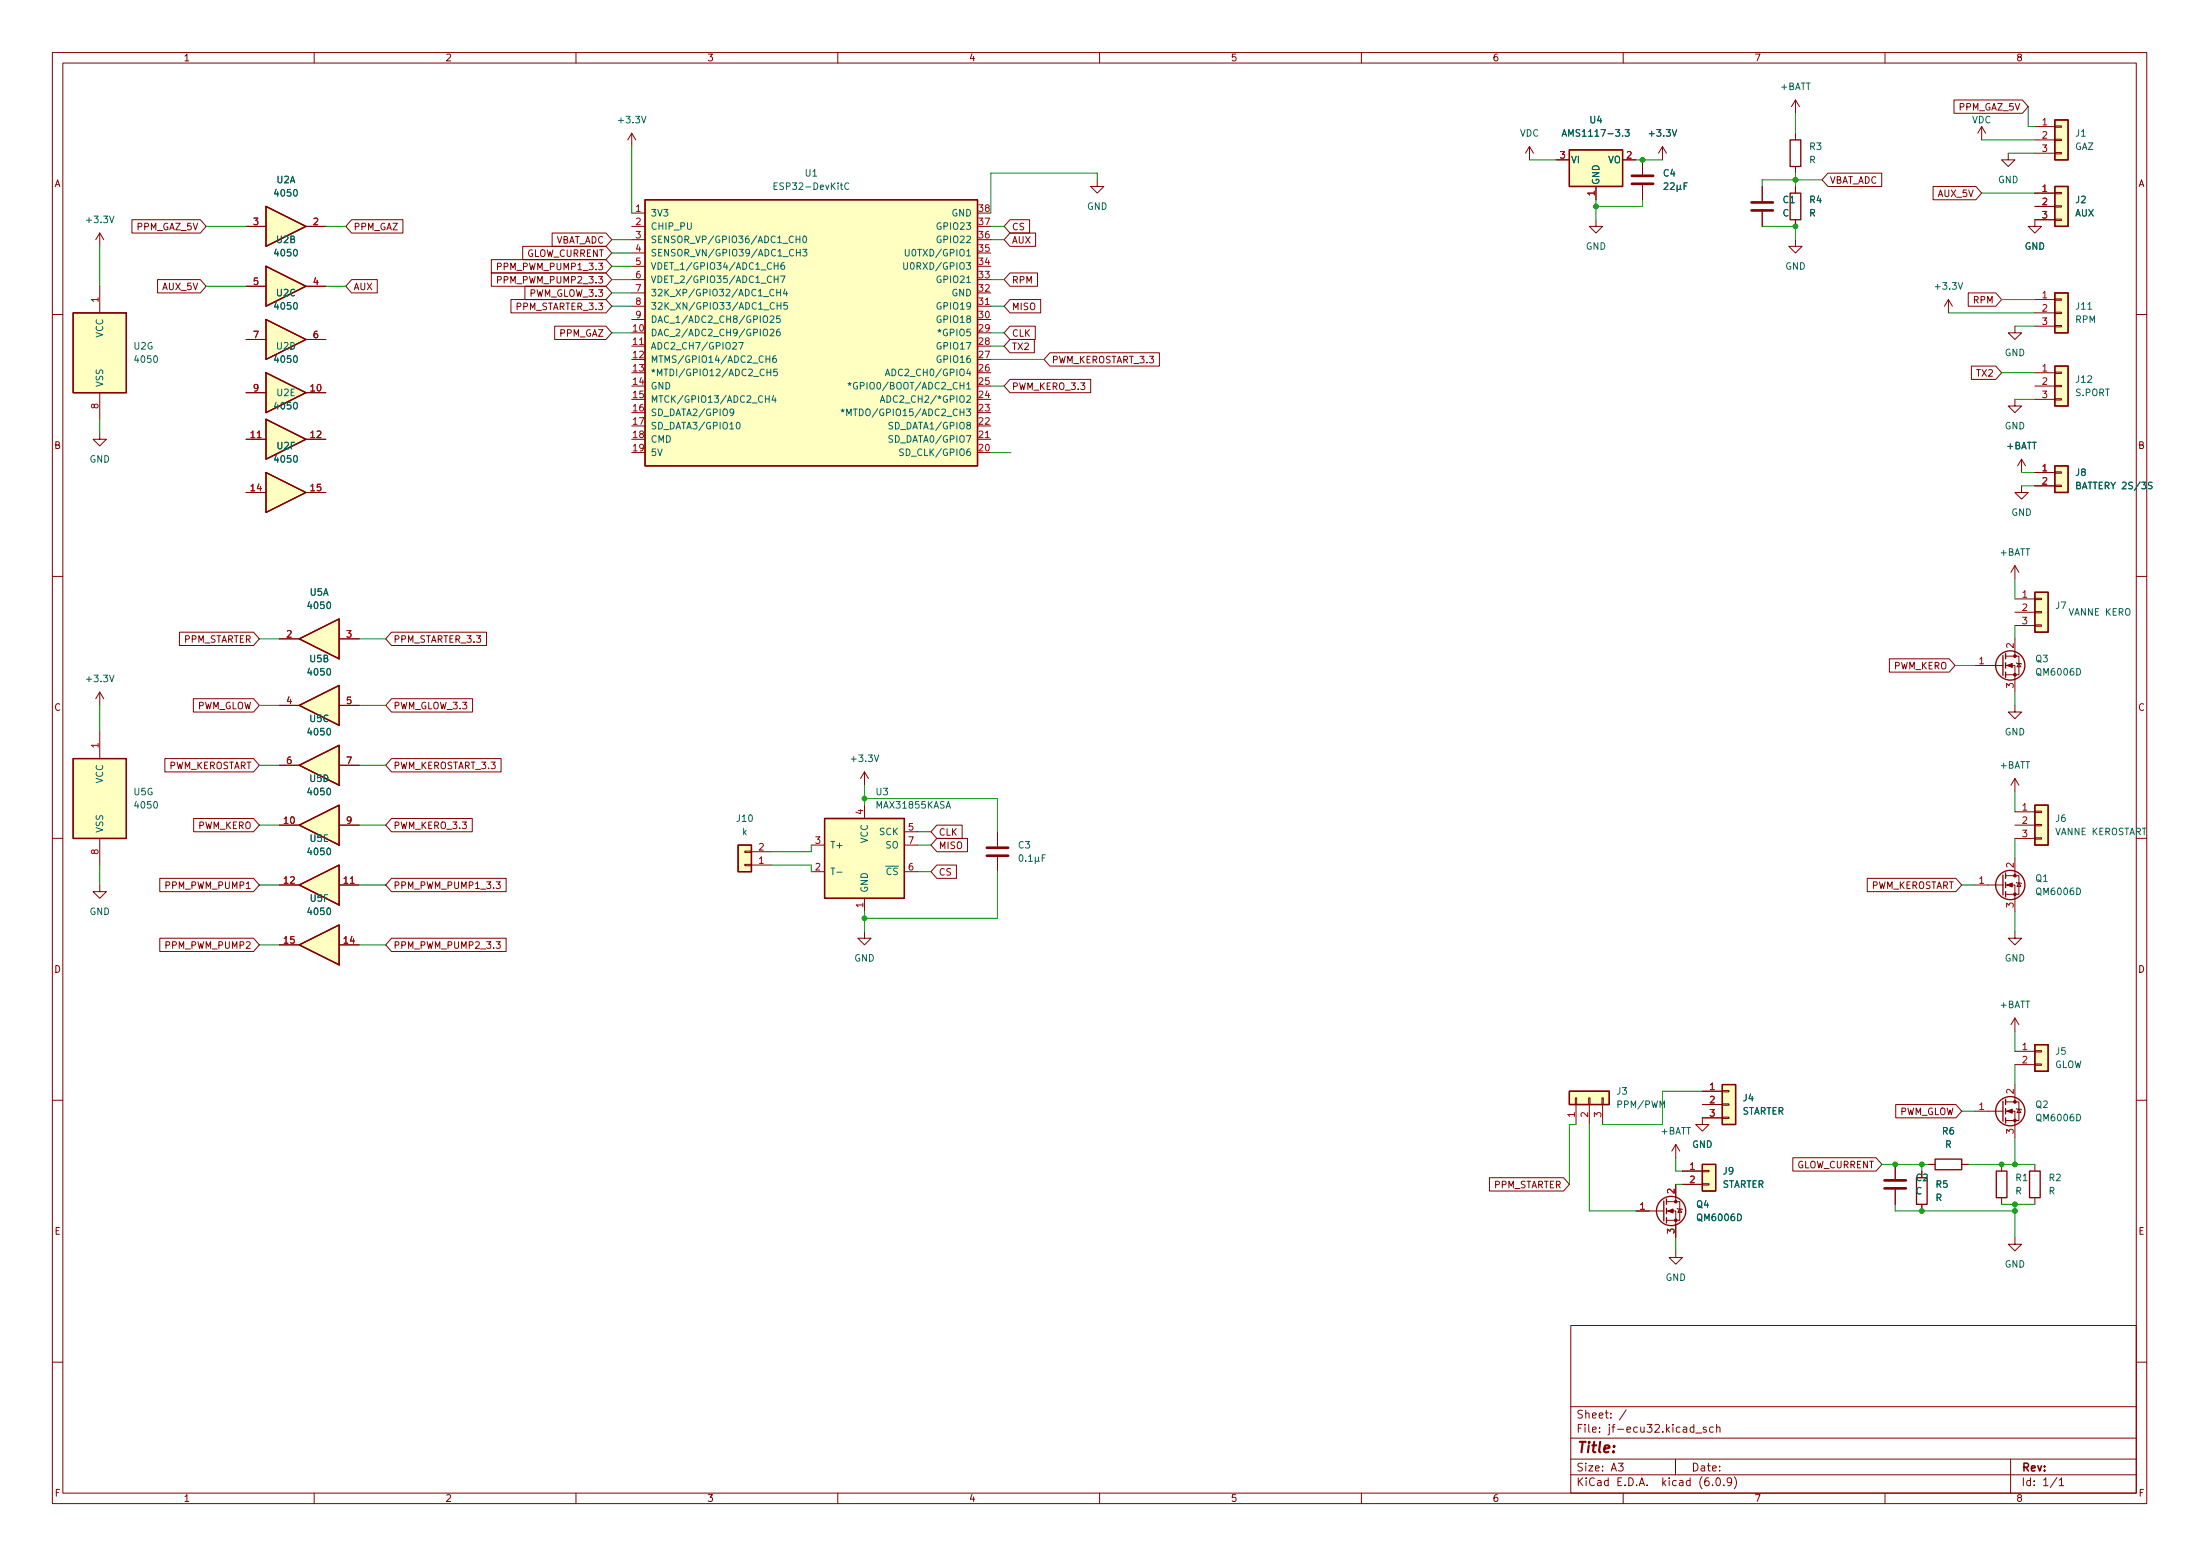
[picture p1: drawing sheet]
<svg xmlns="http://www.w3.org/2000/svg" width="420mm" height="297mm" viewBox="0 0 420 297" stroke-linecap="round" stroke-linejoin="round" font-family="sans-serif">
<g fill="none" stroke="#840000" stroke-width=".19">
<path d="M10 10h400v277h-400zM12 12h396v273h-396zM60 10v2M110 10v2M160 10v2M210 10v2M260 10v2M310 10v2M342.9 19.1l-.8 1.3M342.9 19.1v2.5M342.9 19.1l.8 1.3M360 10v2"/>
<path d="M373.2 19.1h13l1.1 1.3-1.1 1.2h-13zM120.6 25.4l-.7 1.3M120.6 25.4v2.6M120.6 25.4l.8 1.3M209.5 34.3v1.3h1.3l-1.3 1.3-1.2-1.3h1.2M292.1 28l-.8 1.2M292.1 28v2.5M292.1 28l.8 1.2M297.2 30.5h2.5M304.8 35.6v2.5M309.9 30.5h2.5M313.7 30.5v2.8"/>
<path d="M313.7 35.3v2.8M317.5 28l-.8 1.2M317.5 28v2.5M317.5 28l.8 1.2M336.5 35.6v2.8M342.9 25.4v1.3M342.9 31.8v1.3M342.9 35.6v1.3M349.1 33.1h10.3v2.5h-10.3l-1.1-1.3zM369.2 35.6h8.1l1.2 1.3-1.2 1.2h-8.1zM378.5 24.2l-.8 1.2M378.5 24.2v2.5"/>
<path d="M378.5 24.2l.7 1.2M383.5 29.2v1.3h1.3l-1.3 1.3-1.2-1.3h1.2M388.6 24.2h3.8M388.6 26.7h3.8M388.6 29.2h3.8M388.6 36.9h3.8M388.6 39.4h3.8M392.4 29.1h1.3v.3h-1.3zM392.4 26.6h1.3v.2h-1.3zM392.4 24h1.3v.3h-1.3zM392.4 39.3h1.3v.2h-1.3zM392.4 36.7h1.3v.3h-1.3z"/>
<path d="M19 44.5l-.7 1.3M19 44.5v2.5M19 54.6v5.1M19 44.5l.8 1.3M25.2 41.9h13.1l1.1 1.3-1.1 1.3h-13.1zM30.1 53.4h8.2l1.1 1.2-1.1 1.3h-8.2zM47 43.2h3.8M47 54.6h3.8M58.4 43.2h3.8M58.4 54.6h3.8M67.2 41.9h9.7v2.6h-9.7l-1.2-1.3zM67.2 53.4h4.9v2.5h-4.9l-1.2-1.3z"/>
<path d="M93.8 49.6h21.9l1.1 1.2-1.1 1.3h-21.9zM93.8 52.1h21.9l1.1 1.3-1.1 1.2h-21.9zM95 50.9l.6-.1 .1-.1v-.3l-.7-.2v1.3M95 53.4h.6l.1-.2v-.3l-.7-.1v1.2M97.6 57.2h18.1l1.1 1.3-1.1 1.2h-18.1zM99.8 47h15.9l1.1 1.3-1.1 1.3h-15.9zM100.2 54.6h15.5l1.1 1.3-1.1 1.3h-15.5zM105.4 44.5h10.3l1.1 1.3-1.1 1.2h-10.3zM120.6 40.7h2.6M120.6 43.2h2.6M120.6 45.8h2.6M120.6 58.5h2.6"/>
<path d="M120.6 48.3h2.6M120.6 50.8h2.6M120.6 53.4h2.6M120.6 55.9h2.6M186.7 58.5h2.5M192.9 57.2h5.8v2.5h-5.8l-1.1-1.2zM192.9 41.9h3.7v2.6h-3.7l-1.1-1.3zM192.9 44.5h4.9v2.5h-4.9l-1.1-1.2zM192.9 52.1h5.2v2.5h-5.2l-1.1-1.2zM304.8 41.9v1.3h1.3l-1.3 1.3-1.3-1.3h1.3M336.5 40.4v2.8M342.9 45.8v1.2h1.3l-1.3 1.3-1.3-1.3h1.3"/>
<path d="M342.9 41.9v1.3M372.1 57.2l-.8 1.3M372.1 57.2v2.5M372.1 57.2l.8 1.3M375.9 55.9h5.3l1.1 1.3-1.1 1.3h-5.3zM388.6 57.2h3.8M388.6 59.7h3.8M392.4 59.6h1.3v.3h-1.3zM392.4 57.1h1.3v.2h-1.3zM392.4 41.8h1.3v.3h-1.3zM392.4 41.9h-3.8v1.3h1.3l-1.3 1.3-1.3-1.3h1.3M10 60h2"/>
<path d="M19 75v5M47 75h3.8M47 64.8h3.8M58.4 75h3.8M58.4 64.8h3.8M105.9 62.3h9.8l1.1 1.2-1.1 1.3h-9.8zM120.6 66.1h2.6M120.6 61h2.6M192.9 62.3h4.8v2.5h-4.8l-1.1-1.3zM192.9 64.8h4.6v2.5h-4.6l-1.1-1.2zM192.9 72.4h15.4v2.6h-15.4l-1.1-1.3zM200.5 67.3h20.9v2.6h-20.9l-1.1-1.3z"/>
<path d="M376.5 69.9h4.7l1.1 1.3-1.1 1.2h-4.7zM384.8 76.2v1.3h1.3l-1.3 1.3-1.3-1.3h1.3M384.8 62.3v1.2h1.3l-1.3 1.3-1.3-1.3h1.3M388.6 62.3h3.8M388.6 71.2h3.8M388.6 73.7h3.8M388.6 76.2h3.8M392.4 62.1h1.3v.3h-1.3zM392.4 76.1h1.3v.3h-1.3zM392.4 73.6h1.3v.2h-1.3zM392.4 71h1.3v.3h-1.3zM408 60h2"/>
<path d="M19 82.6v1.3h1.3l-1.3 1.2-1.2-1.2h1.2M47 83.9h3.8M47 94h3.8M58.4 83.9h3.8M58.4 94h3.8M186.7 83.9h2.5M386.1 92.7v1.3h1.2l-1.2 1.3-1.3-1.3h1.3M386.1 87.7l-.8 1.2M386.1 87.7v2.5M386.1 87.7l.7 1.2M388.6 90.2h3.8M388.6 92.7h3.8"/>
<path d="M392.4 92.6h1.3v.3h-1.3zM392.4 90.1h1.3v.2h-1.3zM10 110h2M384.8 108v2.5M384.8 114.3h3.8M384.8 116.9h3.8M384.8 119.4h3.8M384.8 108l-.8 1.3M384.8 108l.8 1.3M388.6 119.3h1.3v.2h-1.3zM388.6 116.7h1.3v.3h-1.3zM388.6 114.2h1.3v.3h-1.3z"/>
<path d="M408 110h2M19 132.1v2.6M19 139.7v5.1M19 132.1l-.7 1.3M19 132.1l.8 1.3M34.3 120.7h14.1l1.1 1.3-1.1 1.2h-14.1zM36.9 133.4h11.5l1.1 1.3-1.1 1.2h-11.5zM53.3 122h3.8M53.3 134.7h3.8M64.8 122h3.8M64.8 134.7h3.8M74.8 133.4h15.5v2.5h-15.5l-1.1-1.2z"/>
<path d="M74.8 120.7h18.1v2.5h-18.1l-1.1-1.2zM360.8 125.8h11.5l1.1 1.2-1.1 1.3h-11.5zM377.2 127h5.3M383 127h1.8v5.1M383 125.3h2.6v3.5h-2.6M384.8 134.7v1.2h1.3l-1.3 1.3-1.3-1.3h1.3M384.8 122v3.3M385.1 126.5l1 .3M385.6 126.7l.4 .6h-.8zM31.5 144.8h16.9l1.1 1.3-1.1 1.3h-16.9zM37 156.2h11.4l1.1 1.3-1.1 1.3h-11.4zM53.3 157.5h3.8"/>
<path d="M53.3 146.1h3.8M64.8 157.5h3.8M64.8 146.1h3.8M74.8 144.8h20.9v2.6h-20.9l-1.1-1.3zM74.8 156.2h15.4v2.6h-15.4l-1.1-1.3zM165.1 147.4l-.8 1.2M165.1 147.4v2.5M165.1 153.7v2.5M165.1 147.4l.8 1.2M172.7 158.8h2.6M178.9 157.5h4.8v2.6h-4.8l-1.1-1.3zM190.5 158.8v2.8"/>
<path d="M384.8 148.6v2.6M384.8 155h3.8M384.8 157.5h3.8M384.8 148.6l-.8 1.3M384.8 148.6l.8 1.3M388.6 159.9h1.3v.3h-1.3zM388.6 157.4h1.3v.2h-1.3zM388.6 154.8h1.3v.3h-1.3zM10 160h2M19 168.9v1.3h1.3l-1.3 1.3-1.2-1.3h1.2M19 160.1v5M30.5 179.1h17.9l1.1 1.3-1.1 1.2h-17.9z"/>
<path d="M30.5 167.7h17.9l1.1 1.2-1.1 1.3h-17.9zM53.3 168.9h3.8M64.8 168.9h3.8M74.8 167.7h21.9v2.5h-21.9l-1.1-1.3zM74.8 179.1h21.9v2.5h-21.9l-1.1-1.2zM94.8 168.3h.7l-.4 .5 .4 .1v.6l-.2 .1-.5-.1M94.8 179.8h.7l-.4 .5 .4 .1v.5l-.2 .1-.5-.1M142.2 162.5h1.3v.2h-1.3zM142.2 165h1.3v.3h-1.3zM143.5 165.1h3.8M143.5 162.6h3.8M154.9 166.4h2.6"/>
<path d="M154.9 161.3h2.6M165.1 177.8v1.3h1.3l-1.3 1.3-1.3-1.3h1.3M165.1 171.5v2.5M172.7 166.4h2.6M172.7 161.3h2.6M178.9 165.1h3.8v2.6h-3.8l-1.1-1.3zM178.9 160.1h5.9v2.5h-5.9l-1.1-1.3zM190.5 163.6v2.8M356.6 167.7h16.9l1.1 1.2-1.1 1.3h-16.9zM377.2 168.9h5.3M383 168.9h1.8v5.1M383 167.2h2.6v3.5h-2.6"/>
<path d="M384.8 177.8v1.3h1.3l-1.3 1.3-1.3-1.3h1.3M384.8 160.1h3.8M384.8 163.9v3.3M385.1 168.4l1 .3M385.6 168.6l.4 .6h-.8zM53.3 180.4h3.8M64.8 180.4h3.8M384.8 194.3v2.6M384.8 194.3l-.8 1.3M384.8 194.3l.8 1.3M10 210h2M300.9 209.6h.2v1.3h-.2z"/>
<path d="M301 210.9v3.8M303.4 209.6h.3v1.3h-.3zM303.5 210.9v3.8M305.9 209.6h.3v1.3h-.3zM306.1 210.9v3.8M320 218.5l-.7 1.2M320 218.5v2.5M320 218.5l.8 1.2M325.1 208.3h3.8M325.1 210.9h3.8M328.9 213.3h1.3v.2h-1.3zM328.9 210.7h1.3v.3h-1.3z"/>
<path d="M328.9 208.2h1.3v.2h-1.3zM328.9 213.4h-3.8v1.3h1.3l-1.3 1.2-1.3-1.2h1.3M362 210.9h11.5l1.1 1.2-1.1 1.3h-11.5zM377.2 212.1h5.3M383 212.1h1.8v5.1M383 210.3h2.6v3.6h-2.6M384.8 207v3.3M384.8 200.7h3.8M384.8 203.2h3.8M385.1 211.6l1 .3M385.6 211.7l.4 .7h-.8zM388.6 203.1h1.3v.3h-1.3z"/>
<path d="M388.6 200.6h1.3v.2h-1.3zM408 210h2M284.5 224.8h14.1l1.1 1.3-1.1 1.3h-14.1zM312.4 231.2h5.4M318.3 231.2h1.7v5.1M318.3 229.4h2.5v3.6h-2.5M320 238.8v1.3h1.3l-1.3 1.2-1.2-1.2h1.2M320 226.1v3.3M320.3 230.7l1 .2M320.8 230.8l.4 .6h-.8zM321.3 223.6h3.8M321.3 226.1h3.8"/>
<path d="M325.1 226h1.3v.2h-1.3zM325.1 223.4h1.3v.3h-1.3zM342.4 221h15.9l1.1 1.3-1.1 1.3h-15.9zM361.9 222.3v2.8M361.9 227.1v2.8M367 229.9v1.3M368.3 222.3h1.3M374.6 222.3h1.3M382.3 222.3v1.3M382.3 228.6v1.3M384.8 236.3v1.2h1.3l-1.3 1.3-1.3-1.3h1.3M388.6 222.3v1.3"/>
<path d="M388.6 228.6v1.3M300 253h108v32h-108zM10 260h2M300 278.5h108M300 274.5h108M300 268.5h108M309.1 279.3h.9l-.5 .6 .4 .1v.7l-.2 .1-.6-.1M310.6 269.1l-1.3 2M320 278.5v3M323.5 272.5l-.4-.1-.3 .3 .1 .6h.6M323.5 271.9v1.5M323.8 273.6h1.2"/>
<path d="M325.9 272.5l-.4-.1-.2 .2 .1 .2 .5 .2v.3h-.6M327.2 272.5l-.4-.1-.3 .3 .1 .6h.6M327.9 272.6l.2-.2 .3 .1 .1 .9M327.9 271.9v1.5M384 278.5v6.5M408 260h2M60 285v2M110 285v2M160 285v2M210 285v2M260 285v2M300 281.5h108"/>
<path d="M310 285v2M327.1 283.5v.1M327.9 282.2l.2-.1a.8 .8 0 0 1 .5 .8 .8 .8 0 0 1-.5 .7 1 1 0 0 1-.2-1.4zM329.2 283.5v.1M330.7 282.8l-.3 .2h-.3l-.2-.2 .1-.6 .4-.1 .2 .2a.99 .99 0 0 1-.3 1.3h-.3M331.2 281.9a1.72 1.72 0 0 1 0 2.3M360 285v2M392.9 282l-1.3 2M393.3 282.5l.4-.4v1.5M393.3 283.6h.8"/>
</g>
<g fill="none" stroke="#840000" stroke-width=".25">
<path d="M50.8 39.4l7.6 3.8-7.6 3.8zM123.2 38.1h63.5v50.8h-63.5zM299.7 28.6h10.2v7h-10.2zM341.9 36.9h2v5h-2zM341.9 26.7h2v5.1h-2zM392.4 22.9h2.6v7.6h-2.6zM392.4 35.6h2.6v7.6h-2.6zM14 59.7h10.1v15.3h-10.1zM50.8 50.8l7.6 3.8-7.6 3.9zM392.4 55.9h2.6v7.6h-2.6zM50.8 71.2l7.6 3.8-7.6 3.8zM50.8 61l7.6 3.8-7.6 3.8z"/>
<path d="M392.4 69.9h2.6v7.6h-2.6zM50.8 80l7.6 3.9-7.6 3.8zM50.8 90.2l7.6 3.8-7.6 3.8zM392.4 88.9h2.6v5.1h-2.6zM388.6 113.1h2.6v7.6h-2.6zM57.1 122l7.7-3.9v7.7zM57.1 134.7l7.7-3.9v7.7zM382.5 125.1v3.8M383 124.8v1M383 126.5v1M383 128.3v1M14 144.8h10.1v15.3h-10.1z"/>
<path d="M57.1 146.1l7.7-3.8v7.6zM57.1 157.5l7.7-3.8v7.6zM157.5 156.2h15.2v15.3h-15.2zM388.6 153.7h2.6v7.6h-2.6zM57.1 168.9l7.7-3.8v7.7zM141 161.3h2.5v5.1h-2.5zM382.5 167v3.9M383 166.7v1M383 168.4v1.1M383 170.2v1M57.1 180.4l7.7-3.8v7.6zM388.6 199.4h2.6v5.1h-2.6z"/>
<path d="M299.7 208.3h7.6v2.6h-7.6zM328.9 207h2.6v7.7h-2.6zM382.5 210.2v3.8M383 209.8v1.1M383 211.6v1M383 213.4v1M317.8 229.3v3.8M318.3 228.9v1M318.3 230.7v1M318.3 232.4v1.1M325.1 222.3h2.6v5.1h-2.6zM366 224.8h2v5.1h-2z"/>
<path d="M369.6 221.3h5v2h-5zM381.3 223.6h2v5h-2zM387.6 223.6h2v5h-2z"/>
<circle cx="383.9" cy="127" r="2.79"/>
<circle cx="383.9" cy="168.9" r="2.79"/>
<circle cx="383.9" cy="212.1" r="2.79"/>
<circle cx="319.2" cy="231.2" r="2.79"/>
</g>
<g fill="#840000" stroke="#840000" stroke-width=".19">
<path d="M383.3 127l1-.3v.7z"/>
<path d="M383.3 168.9l1-.3v.7z"/>
<path d="M383.3 212.1l1-.4v.8z"/>
<path d="M318.5 231.2l1-.4v.8z"/>
<circle cx="384.8" cy="128.8" r=".25"/>
<circle cx="384.8" cy="125.3" r=".25"/>
<circle cx="384.8" cy="170.7" r=".25"/>
<circle cx="384.8" cy="167.2" r=".25"/>
<circle cx="384.8" cy="213.9" r=".25"/>
<circle cx="384.8" cy="210.3" r=".25"/>
<circle cx="320" cy="233" r=".25"/>
<circle cx="320" cy="229.4" r=".25"/>
</g>
<g fill="#ffffc2" stroke="#ffffc2" stroke-width=".19">
<path d="M392.4 88.9h2.6v5.1h-2.6z"/>
<path d="M388.6 199.4h2.6v5.1h-2.6z"/>
<path d="M388.6 113.1h2.6v7.6h-2.6z"/>
<path d="M392.4 55.9h2.6v7.6h-2.6z"/>
<path d="M392.4 69.9h2.6v7.6h-2.6z"/>
<path d="M388.6 153.7h2.6v7.6h-2.6z"/>
<path d="M299.7 28.6h10.2v7h-10.2z"/>
<path d="M392.4 22.9h2.6v7.6h-2.6z"/>
<path d="M123.2 38.1h63.5v50.8h-63.5z"/>
<path d="M141 161.3h2.5v5.1h-2.5z"/>
<path d="M157.5 156.2h15.2v15.3h-15.2z"/>
<path d="M392.4 35.6h2.6v7.6h-2.6z"/>
<path d="M57.1 180.4l7.7-3.8v7.6z"/>
<path d="M57.1 168.9l7.7-3.8v7.7z"/>
<path d="M325.1 222.3h2.6v5.1h-2.6z"/>
<path d="M328.9 207h2.6v7.7h-2.6z"/>
<path d="M50.8 39.4l7.6 3.8-7.6 3.8z"/>
<path d="M50.8 50.8l7.6 3.8-7.6 3.9z"/>
<path d="M299.7 208.3h7.6v2.6h-7.6z"/>
<path d="M57.1 122l7.7-3.9v7.7z"/>
<path d="M57.1 134.7l7.7-3.9v7.7z"/>
<path d="M50.8 80l7.6 3.9-7.6 3.8z"/>
<path d="M50.8 71.2l7.6 3.8-7.6 3.8z"/>
<path d="M50.8 90.2l7.6 3.8-7.6 3.8z"/>
<path d="M50.8 61l7.6 3.8-7.6 3.8z"/>
<path d="M14 144.8h10.1v15.3h-10.1z"/>
<path d="M57.1 146.1l7.7-3.8v7.6z"/>
<path d="M57.1 157.5l7.7-3.8v7.6z"/>
<path d="M14 59.7h10.1v15.3h-10.1z"/>
</g>
<g fill="none" stroke="#006464" stroke-width=".19">
<path d="M147.8 35.5h.5M148.4 34.9h-.6v1.3h.6M162.1 35a.6 .6 0 0 0-.8 .4 .6 .6 0 0 0 .6 .8l.2-.1M298.3 26l.5-1.3 .4 1.3M298.4 25.6h.7M310.4 24.7h.7l-.4 .5 .4 .1v.6l-.2 .1-.5-.1M317.8 35l.5-.1 .2 .4-.7 .9h.7M319 35l.5-.1 .3 .4-.8 .9h.8M320.3 35.3v1.3M320.9 36l.2 .2M320.9 35.3l-.1 .8-.3 .1-.2-.2M321.6 35.5h.5"/>
<path d="M322.2 34.9h-.6v1.3M147.9 50.7h.7M147.9 53.3h.7M148.4 55.2v1.3M148.4 55.8h.7M148.4 57.8v1.2M148.4 58.4h.7M148.6 50.1v1.3M148.6 52.7v1.3M149.1 52.7h.8l-.5 1.3M149.1 55.2v1.3M149.1 57.8v1.2"/>
<path d="M149.7 50.1l-.3 .1a.86 .86 0 0 0 0 1.2l.4-.1 .1-.4-.3-.3h-.2l-.3 .3M149.9 55.2l-.3 .9h.8M150.2 55.6v.9M150.3 57.8h-.6v.6l.2-.2 .4 .1 .1 .2-.1 .4-.1 .1-.5-.1M152 45.7h.8M152.1 48.2h.7M152.8 45.1v1.2M152.8 47.6v1.3M153.3 47.6h.8l-.4 .5 .3 .1v.6l-.1 .1-.6-.1M153.4 45.2l.2-.1a.68 .68 0 0 1 .5 .6 .68 .68 0 0 1-.5 .6l-.3-.5zM172.6 50.1v1.1l.2 .2h.4l.1-.2v-1.1M172.9 47.6v1l.2 .3 .4-.1 .1-.2v-1"/>
<path d="M140.1 78.6l-.2 .3h-.3l-.2-.3v-.3l.2-.2h.4l.1 .2a.84 .84 0 0 1-.3 1.1h-.3M141.1 65.4h.8l-.5 1.3M146.2 76.1h.7M146.3 68.5h.7M146.5 70.5v1.2M146.5 71.1h.7M146.9 75.5v1.3M147 67.9v1.3M147.1 63l.5-.2 .2 .4-.8 .9h.8M147.1 60.4l.5-.1 .2 .4-.8 .9h.8M147.2 70.5v1.2M147.7 75.5l-.3 .9h.8"/>
<path d="M148 76v.8M148.2 67.9l-.4 .1a.86 .86 0 0 0 0 1.2l.4-.1 .1-.5-.3-.2-.3 .1-.1 .1M148.4 70.5h-.6l-.1 .6 .2-.2 .5 .1 .1 .2-.1 .4-.2 .1-.5-.1M148.9 62.8l-.4 .1a.86 .86 0 0 0 0 1.2l.5-.1v-.4l-.2-.3-.4 .1-.1 .2M149 60.3h-.6l-.1 .6 .2-.1h.4l.1 .2v.5l-.2 .1-.5-.1M160.6 78.3l.3 .1 .3-.1M160.7 78.6l.2-.2 .2 .2M160.9 78.1v.3M161.7 79.4v-1.3l.4 .9 .5-.9v1.3M162 73.2l.3 .1 .3-.1M162.1 73.5l.2-.2 .1 .2M162.3 73v.3"/>
<path d="M163.7 73.1a.59 .59 0 0 0-.7 .5 .59 .59 0 0 0 .7 .6l.1-.5h-.3M168.1 76.8l.4-1.3 .5 1.3M168.2 76.4h.6M169.1 71.7l.4-1.2 .4 1.2M169.2 71.4h.6M140.7 80.7l.2-.1a.68 .68 0 0 1 .5 .7 .68 .68 0 0 1-.5 .6l-.3-.5zM170.5 83.2h-.5l-.2 .1v.3l.6 .3 .1 .3-.3 .2h-.4M170.5 80.7l-.5-.1-.2 .1v.4l.6 .2 .1 .3-.3 .3-.4-.1M172.5 85.8l-.4-.1-.2 .1v.4l.5 .2 .1 .3-.2 .3-.5-.1M411 92.1h-.5l-.2 .2 .1 .3 .6 .2v.4l-.2 .1h-.5M159.8 166.5h1M194.8 163.2h.1a.68 .68 0 0 1 .5 .6 .68 .68 0 0 1-.5 .6 .84 .84 0 0 1-.1-1.2z"/>
<path d="M195.9 164.3v.1M196.4 163.5l.4-.3v1.2M196.4 164.4h.8M197.7 163.6v1.3M198.3 164.3l.2 .1M198.3 163.6v.8h-.4l-.2-.1M199 163.8h.5M199.7 163.2h-.7v1.2"/>
</g>
<path d="M311.7 35.1h4M311.7 33.6h4M334.5 38.6h4.1M334.5 40.2h4.1M188.5 163.4h4M188.5 161.8h4M359.9 226.9h4.1M359.9 225.3h4.1" fill="none" stroke="#840000" stroke-width=".51"/>
<g fill="none" stroke="#009600" stroke-width=".19">
<path d="M120.6 28v12.7M209.5 34.3v-1.2h-20.3v7.6M292.1 30.5h5.1M304.8 38.1v3.8M312.4 30.5h5.1M313.7 38.1v1.3h-8.9M342.9 21.6v3.8M342.9 33.1v2.5M348 34.3h-11.5v1.3M378.5 26.7h10.1M378.5 36.9h10.1M383.5 29.2h5.1"/>
<path d="M387.3 20.4v3.8h1.3M19 47v7.6M39.4 43.2h7.6M39.4 54.6h7.6M62.2 43.2h3.8M62.2 54.6h3.8M116.8 53.4h3.8M116.8 58.5h3.8M116.8 45.8h3.8M116.8 48.3h3.8M116.8 55.9h3.8M116.8 50.8h3.8"/>
<path d="M189.2 43.2h2.6M189.2 53.4h2.6M189.2 58.5h2.6M189.2 45.8h2.6M336.5 43.2h6.4v2.6M372.1 59.7h16.5M382.3 57.2h6.3M116.8 63.5h3.8M189.2 63.5h2.6M189.2 73.7h2.6M189.2 68.6h10.2M189.2 66.1h2.6"/>
<path d="M382.3 71.2h6.3M384.8 76.2h3.8M384.8 62.3h3.8M19 80v2.6M189.2 86.4h3.8M386.1 90.2h2.5M386.1 92.7h2.5M384.8 110.5v3.8M384.8 119.4v2.6M19 134.7v5M49.5 122h3.8M49.5 134.7h3.8"/>
<path d="M68.6 122h5.1M68.6 134.7h5.1M373.4 127h3.8M384.8 132.1v2.6M49.5 146.1h3.8M49.5 157.5h3.8M68.6 146.1h5.1M68.6 157.5h5.1M165.1 152.4h25.4v6.4M165.1 149.9v3.8M175.3 158.8h2.5M384.8 151.2v3.8"/>
<path d="M19 165.1v3.8M49.5 168.9h3.8M68.6 168.9h5.1M147.3 165.1h7.6v1.3M154.9 161.3v1.3h-7.6M165.1 174v3.8M175.3 166.4h2.5M175.3 161.3h2.5M190.5 166.4v8.9h-25.4M374.6 168.9h2.6M384.8 160.1v3.8M384.8 174v3.8"/>
<path d="M49.5 180.4h3.8M68.6 180.4h5.1M384.8 196.9v3.8M301 214.7h-1.3v11.4M303.5 214.7v16.5h8.9M325.1 208.3h-7.6v6.4h-11.4M374.6 212.1h2.6M384.8 203.2v3.8M384.8 217.2v5.1M320 221v2.6h1.3M320 236.3v2.5M320 226.1h1.3"/>
<path d="M359.4 222.3h8.9M361.9 229.9v1.3h22.9M367 222.3v1.3M375.9 222.3h12.7M382.3 229.9h6.3M384.8 229.9v6.4"/>
</g>
<g fill="#009600" stroke="#009600" stroke-width=".19">
<circle cx="342.9" cy="34.3" r=".46"/>
<circle cx="313.7" cy="30.5" r=".46"/>
<circle cx="165.1" cy="152.4" r=".46"/>
<circle cx="165.1" cy="175.3" r=".46"/>
<circle cx="304.8" cy="39.4" r=".46"/>
<circle cx="342.9" cy="43.2" r=".46"/>
<circle cx="384.8" cy="229.9" r=".46"/>
<circle cx="384.8" cy="222.3" r=".46"/>
<circle cx="361.9" cy="222.3" r=".46"/>
<circle cx="382.3" cy="222.3" r=".46"/>
<circle cx="367" cy="231.2" r=".46"/>
<circle cx="384.8" cy="231.2" r=".46"/>
<circle cx="367" cy="222.3" r=".46"/>
</g>
<text font-size="2.8" fill="#840000" x="301" y="277.3">Title:</text>
<g font-size="2.1" fill="#840000">
<text x="301" y="273.5">File: jf-ecu32.kicad_sch</text>
<text x="301" y="270.8">Sheet: /</text>
<text x="301" y="280.9">Size: A3</text>
<text x="323" y="280.9">Date:</text>
<text x="386" y="280.9">Rev:</text>
<text x="301" y="283.7">KiCad E.D.A. kicad (6.0.9)</text>
<text x="386" y="283.7">Id: 1/1</text>
</g>
<g font-size="1.8" fill="#840000">
<text x="35" y="11.7">1</text>
<text x="85" y="11.7">2</text>
<text x="135" y="11.7">3</text>
<text x="185" y="11.7">4</text>
<text x="235" y="11.7">5</text>
<text x="285" y="11.7">6</text>
<text x="335" y="11.7">7</text>
<text x="385" y="11.7">8</text>
<text x="374.2" y="21.1">PPM_GAZ_5V</text>
<text x="10.3" y="35.7">A</text>
<text x="349.4" y="35.1">VBAT_ADC</text>
<text x="408.3" y="35.7">A</text>
<text x="370.2" y="37.6">AUX_5V</text>
<text x="26.2" y="43.9">PPM_GAZ_5V</text>
<text x="67.5" y="43.9">PPM_GAZ</text>
<text x="105.8" y="46.5">VBAT_ADC</text>
<text x="193.2" y="43.9">CS</text>
<text x="193.2" y="46.5">AUX</text>
<text x="95.8" y="51.6">PPM_PWM_PUMP1_3.3</text>
<text x="100.3" y="49">GLOW_CURRENT</text>
<text x="31.1" y="55.4">AUX_5V</text>
<text x="67.5" y="55.4">AUX</text>
<text x="95.8" y="54.1">PPM_PWM_PUMP2_3.3</text>
<text x="98.8" y="59.2">PPM_STARTER_3.3</text>
<text x="101.2" y="56.6">PWM_GLOW_3.3</text>
<text x="193.2" y="59.2">MISO</text>
<text x="193.2" y="54.1">RPM</text>
<text x="376.9" y="57.9">RPM</text>
<text x="106.9" y="64.3">PPM_GAZ</text>
<text x="193.2" y="64.3">CLK</text>
<text x="193.2" y="66.8">TX2</text>
<text x="200.8" y="69.3">PWM_KEROSTART_3.3</text>
<text x="377.6" y="71.9">TX2</text>
<text x="193.2" y="74.4">PWM_KERO_3.3</text>
<text x="10.3" y="85.7">B</text>
<text x="408.3" y="85.7">B</text>
<text x="34.9" y="122.7">PPM_STARTER</text>
<text x="75.1" y="122.7">PPM_STARTER_3.3</text>
<text x="361.5" y="127.8">PWM_KERO</text>
<text x="10.3" y="135.7">C</text>
<text x="37.3" y="135.4">PWM_GLOW</text>
<text x="75.1" y="135.4">PWM_GLOW_3.3</text>
<text x="408.3" y="135.7">C</text>
<text x="31.8" y="146.8">PWM_KEROSTART</text>
<text x="75.1" y="146.8">PWM_KEROSTART_3.3</text>
<text x="37.7" y="158.2">PWM_KERO</text>
<text x="75.1" y="158.2">PWM_KERO_3.3</text>
<text x="179.2" y="159.5">CLK</text>
<text x="179.2" y="167.1">CS</text>
<text x="179.2" y="162.1">MISO</text>
<text x="31.9" y="169.7">PPM_PWM_PUMP1</text>
<text x="75.1" y="169.7">PPM_PWM_PUMP1_3.3</text>
<text x="356.9" y="169.7">PWM_KEROSTART</text>
<text x="10.3" y="185.7">D</text>
<text x="31.9" y="181.1">PPM_PWM_PUMP2</text>
<text x="75.1" y="181.1">PPM_PWM_PUMP2_3.3</text>
<text x="408.3" y="185.7">D</text>
<text x="362.4" y="212.9">PWM_GLOW</text>
<text x="285.1" y="226.8">PPM_STARTER</text>
<text x="342.8" y="223">GLOW_CURRENT</text>
<text x="10.4" y="235.7">E</text>
<text x="408.4" y="235.7">E</text>
<text x="10.4" y="285.7">F</text>
<text x="35" y="286.7">1</text>
<text x="85" y="286.7">2</text>
<text x="135" y="286.7">3</text>
<text x="185" y="286.7">4</text>
<text x="235" y="286.7">5</text>
<text x="285" y="286.7">6</text>
<text x="335" y="286.7">7</text>
<text x="385" y="286.7">8</text>
<text x="408.4" y="285.7">F</text>
</g>
<g font-size="1.8" fill="#006464">
<text x="340" y="17.2">+BATT</text>
<text x="118.3" y="23.5">+3.3V</text>
<text x="303.7" y="23.5">U4</text>
<text x="376.6" y="23.5">VDC</text>
<text x="290.2" y="26.1">VDC</text>
<text x="299.3" y="26.1">AMS1117-3.3</text>
<text x="315.2" y="26.1">+3.3V</text>
<text x="345.6" y="28.6">R3</text>
<text x="396.2" y="28.6">GAZ</text>
<text x="396.4" y="26.1">J1</text>
<text x="52.8" y="35">U2A</text>
<text x="153.8" y="33.7">U1</text>
<text x="300" y="31.2">VI</text>
<text x="305.4" y="35.3" transform="rotate(-90 305.4 35.3)">GND</text>
<text x="307.1" y="31.2">VO</text>
<text x="317.7" y="33.7">C4</text>
<text x="345.5" y="31.2">R</text>
<text x="381.6" y="35">GND</text>
<text x="52.6" y="37.5">4050</text>
<text x="124.2" y="41.3">3V3</text>
<text x="148.5" y="36.2">ESP32-DevKitC</text>
<text x="181.7" y="41.3">GND</text>
<text x="207.6" y="40">GND</text>
<text x="340.4" y="41.3">C</text>
<text x="340.5" y="38.8">C1</text>
<text x="345.5" y="41.3">R</text>
<text x="345.6" y="38.8">R4</text>
<text x="396.3" y="41.3">AUX</text>
<text x="396.4" y="38.8">J2</text>
<text x="16.7" y="42.6">+3.3V</text>
<text x="52.8" y="46.4">U2B</text>
<text x="124.2" y="43.9">CHIP_PU</text>
<text x="124.2" y="46.4">SENSOR_VP/GPIO36/ADC1_CH0</text>
<text x="179.3" y="46.4">GPIO22</text>
<text x="179.3" y="43.9">GPIO23</text>
<text x="302.8" y="47.7">GND</text>
<text x="386.7" y="47.7">GND</text>
<text x="52.6" y="48.9">4050</text>
<text x="124.2" y="48.9">SENSOR_VN/GPIO39/ADC1_CH3</text>
<text x="124.2" y="51.5">VDET_1/GPIO34/ADC1_CH6</text>
<text x="173.8" y="51.5">U0RXD/GPIO3</text>
<text x="174" y="48.9">U0TXD/GPIO1</text>
<text x="340.9" y="51.5">GND</text>
<text x="52.6" y="59.1">4050</text>
<text x="52.8" y="56.6">U2C</text>
<text x="124.2" y="54">VDET_2/GPIO35/ADC1_CH7</text>
<text x="124.2" y="56.6">32K_XP/GPIO32/ADC1_CH4</text>
<text x="124.2" y="59.1">32K_XN/GPIO33/ADC1_CH5</text>
<text x="179.3" y="59.1">GPIO19</text>
<text x="179.3" y="54">GPIO21</text>
<text x="181.7" y="56.6">GND</text>
<text x="369.8" y="55.3">+3.3V</text>
<text x="396.5" y="59.1">J11</text>
<text x="19.7" y="64.5" transform="rotate(-90 19.7 64.5)">VCC</text>
<text x="124.2" y="64.2">DAC_2/ADC2_CH9/GPIO26</text>
<text x="124.2" y="61.6">DAC_1/ADC2_CH8/GPIO25</text>
<text x="179.3" y="61.6">GPIO18</text>
<text x="179.6" y="64.2">*GPIO5</text>
<text x="396.3" y="61.6">RPM</text>
<text x="25.6" y="66.7">U2G</text>
<text x="25.9" y="69.3">4050</text>
<text x="52.6" y="69.3">4050</text>
<text x="52.8" y="66.7">U2D</text>
<text x="124.2" y="66.7">ADC2_CH7/GPIO27</text>
<text x="124.2" y="69.3">MTMS/GPIO14/ADC2_CH6</text>
<text x="124.2" y="71.8">*MTDI/GPIO12/ADC2_CH5</text>
<text x="170.4" y="71.8">ADC2_CH0/GPIO4</text>
<text x="179.3" y="69.3">GPIO16</text>
<text x="179.3" y="66.7">GPIO17</text>
<text x="382.8" y="68">GND</text>
<text x="19.7" y="74" transform="rotate(-90 19.7 74)">VSS</text>
<text x="52.9" y="75.6">U2E</text>
<text x="124.2" y="74.3">GND</text>
<text x="124.2" y="76.9">MTCK/GPIO13/ADC2_CH4</text>
<text x="164.1" y="74.3">*GPIO0/BOOT/ADC2_CH1</text>
<text x="169.8" y="76.9">ADC2_CH2/*GPIO2</text>
<text x="396.4" y="75.6">S.PORT</text>
<text x="396.5" y="73.1">J12</text>
<text x="52.6" y="78.1">4050</text>
<text x="124.2" y="79.4">SD_DATA2/GPIO9</text>
<text x="124.2" y="82">SD_DATA3/GPIO10</text>
<text x="163.1" y="79.4">*MTDO/GPIO15/ADC2_CH3</text>
<text x="170.4" y="82">SD_DATA1/GPIO8</text>
<text x="382.8" y="82">GND</text>
<text x="17.1" y="88.3">GND</text>
<text x="52.6" y="88.3">4050</text>
<text x="52.9" y="85.8">U2F</text>
<text x="124.2" y="87">5V</text>
<text x="124.2" y="84.5">CMD</text>
<text x="170.4" y="84.5">SD_DATA0/GPIO7</text>
<text x="172.7" y="87">SD_CLK/GPIO6</text>
<text x="383.2" y="85.8">+BATT</text>
<text x="396.4" y="90.8">J8</text>
<text x="397" y="93.4">BATTERY 2S/3S</text>
<text x="384.1" y="98.5">GND</text>
<text x="381.9" y="106.1">+BATT</text>
<text x="59.2" y="113.7">U5A</text>
<text x="59" y="116.2">4050</text>
<text x="392.6" y="116.2">J7</text>
<text x="395.1" y="117.5">VANNE KERO</text>
<text x="16.7" y="130.2">+3.3V</text>
<text x="59" y="128.9">4050</text>
<text x="59.2" y="126.4">U5B</text>
<text x="388.8" y="126.4">Q3</text>
<text x="389.1" y="128.9">QM6006D</text>
<text x="59.2" y="137.8">U5C</text>
<text x="59" y="140.4">4050</text>
<text x="382.8" y="140.4">GND</text>
<text x="19.7" y="149.6" transform="rotate(-90 19.7 149.6)">VCC</text>
<text x="59.2" y="149.3">U5D</text>
<text x="162.8" y="145.5">+3.3V</text>
<text x="381.9" y="146.7">+BATT</text>
<text x="25.6" y="151.8">U5G</text>
<text x="25.9" y="154.3">4050</text>
<text x="59" y="151.8">4050</text>
<text x="167.3" y="151.8">U3</text>
<text x="167.5" y="154.3">MAX31855KASA</text>
<text x="19.7" y="159" transform="rotate(-90 19.7 159)">VSS</text>
<text x="59.2" y="160.7">U5E</text>
<text x="140.8" y="156.9">J10</text>
<text x="141.7" y="159.4">k</text>
<text x="158.5" y="162">T+</text>
<text x="165.7" y="161" transform="rotate(-90 165.7 161)">VCC</text>
<text x="168" y="159.4">SCK</text>
<text x="169.1" y="162">SO</text>
<text x="194.5" y="162">C3</text>
<text x="392.4" y="159.4">VANNE KEROSTART</text>
<text x="392.6" y="156.9">J6</text>
<text x="59" y="163.2">4050</text>
<text x="158.5" y="167">T-</text>
<text x="167.9" y="167">~{CS}</text>
<text x="59.3" y="172.1">U5F</text>
<text x="165.7" y="170.5" transform="rotate(-90 165.7 170.5)">GND</text>
<text x="388.8" y="168.3">Q1</text>
<text x="389.1" y="170.9">QM6006D</text>
<text x="17.1" y="174.7">GND</text>
<text x="59" y="174.7">4050</text>
<text x="163.1" y="183.6">GND</text>
<text x="382.8" y="183.6">GND</text>
<text x="381.9" y="192.4">+BATT</text>
<text x="392.3" y="203.9">GLOW</text>
<text x="392.6" y="201.3">J5</text>
<text x="308.8" y="209">J3</text>
<text x="309.1" y="211.5">PPM/PWM</text>
<text x="332.6" y="212.8">STARTER</text>
<text x="332.9" y="210.2">J4</text>
<text x="388.8" y="211.5">Q2</text>
<text x="389.1" y="214">QM6006D</text>
<text x="317.2" y="216.6">+BATT</text>
<text x="323.2" y="219.1">GND</text>
<text x="371" y="216.6">R6</text>
<text x="371.5" y="219.1">R</text>
<text x="328.8" y="226.7">STARTER</text>
<text x="329.1" y="224.2">J9</text>
<text x="365.9" y="225.5">C2</text>
<text x="369.8" y="226.7">R5</text>
<text x="385" y="225.5">R1</text>
<text x="391.3" y="225.5">R2</text>
<text x="324" y="230.5">Q4</text>
<text x="324.3" y="233.1">QM6006D</text>
<text x="365.8" y="228">C</text>
<text x="369.6" y="229.3">R</text>
<text x="384.9" y="228">R</text>
<text x="391.2" y="228">R</text>
<text x="318.1" y="244.5">GND</text>
<text x="382.8" y="242">GND</text>
</g>
<g font-size="1.8" fill="#a90000">
<text x="390" y="23.9">1</text>
<text x="390" y="26.5">2</text>
<text x="390" y="29">3</text>
<text x="298" y="30.3">3</text>
<text x="310.7" y="30.3">2</text>
<text x="121.4" y="40.4">1</text>
<text x="187" y="40.4">38</text>
<text x="304.5" y="37.4" transform="rotate(-90 304.5 37.4)">1</text>
<text x="390" y="36.6">1</text>
<text x="390" y="39.2">2</text>
<text x="390" y="41.7">3</text>
<text x="48.4" y="43">3</text>
<text x="59.8" y="43">2</text>
<text x="121.4" y="43">2</text>
<text x="121.4" y="45.5">3</text>
<text x="187" y="45.5">36</text>
<text x="187" y="43">37</text>
<text x="121.4" y="48">4</text>
<text x="121.4" y="50.6">5</text>
<text x="121.4" y="53.1">6</text>
<text x="187" y="53.1">33</text>
<text x="187" y="50.6">34</text>
<text x="187" y="48">35</text>
<text x="18.8" y="57.7" transform="rotate(-90 18.8 57.7)">1</text>
<text x="48.4" y="54.4">5</text>
<text x="59.8" y="54.4">4</text>
<text x="121.4" y="55.7">7</text>
<text x="121.4" y="58.2">8</text>
<text x="187" y="58.2">31</text>
<text x="187" y="55.7">32</text>
<text x="390" y="56.9">1</text>
<text x="390" y="59.5">2</text>
<text x="48.4" y="64.6">7</text>
<text x="59.8" y="64.6">6</text>
<text x="120.9" y="63.3">10</text>
<text x="120.9" y="65.8">11</text>
<text x="121.4" y="60.7">9</text>
<text x="187" y="65.8">28</text>
<text x="187" y="63.3">29</text>
<text x="187" y="60.7">30</text>
<text x="390" y="62">3</text>
<text x="120.9" y="68.4">12</text>
<text x="120.9" y="70.9">13</text>
<text x="187" y="70.9">26</text>
<text x="187" y="68.4">27</text>
<text x="390" y="70.9">1</text>
<text x="18.8" y="78" transform="rotate(-90 18.8 78)">8</text>
<text x="48.4" y="74.7">9</text>
<text x="59.3" y="74.7">10</text>
<text x="120.9" y="73.4">14</text>
<text x="120.9" y="76">15</text>
<text x="187" y="76">24</text>
<text x="187" y="73.4">25</text>
<text x="390" y="73.4">2</text>
<text x="390" y="76">3</text>
<text x="47.9" y="83.6">11</text>
<text x="59.3" y="83.6">12</text>
<text x="120.9" y="78.5">16</text>
<text x="120.9" y="81.1">17</text>
<text x="120.9" y="83.6">18</text>
<text x="187" y="83.6">21</text>
<text x="187" y="81.1">22</text>
<text x="187" y="78.5">23</text>
<text x="120.9" y="86.1">19</text>
<text x="187" y="86.1">20</text>
<text x="390" y="90">1</text>
<text x="47.9" y="93.8">14</text>
<text x="59.3" y="93.8">15</text>
<text x="390" y="92.5">2</text>
<text x="386.2" y="114.1">1</text>
<text x="386.2" y="116.6">2</text>
<text x="386.2" y="119.2">3</text>
<text x="54.8" y="121.7">2</text>
<text x="66.2" y="121.7">3</text>
<text x="384.6" y="123.7" transform="rotate(-90 384.6 123.7)">2</text>
<text x="378" y="126.8">1</text>
<text x="384.6" y="131.3" transform="rotate(-90 384.6 131.3)">3</text>
<text x="54.8" y="134.4">4</text>
<text x="66.2" y="134.4">5</text>
<text x="18.8" y="142.8" transform="rotate(-90 18.8 142.8)">1</text>
<text x="54.8" y="145.8">6</text>
<text x="66.2" y="145.8">7</text>
<text x="164.8" y="155.5" transform="rotate(-90 164.8 155.5)">4</text>
<text x="386.2" y="154.7">1</text>
<text x="54.3" y="157.3">10</text>
<text x="66.2" y="157.3">9</text>
<text x="155.7" y="161.1">3</text>
<text x="173.5" y="158.5">5</text>
<text x="173.5" y="161.1">7</text>
<text x="386.2" y="157.3">2</text>
<text x="386.2" y="159.8">3</text>
<text x="18.8" y="163.1" transform="rotate(-90 18.8 163.1)">8</text>
<text x="144.9" y="164.9">1</text>
<text x="144.9" y="162.3">2</text>
<text x="155.7" y="166.2">2</text>
<text x="173.5" y="166.2">6</text>
<text x="384.6" y="165.6" transform="rotate(-90 384.6 165.6)">2</text>
<text x="54.3" y="168.7">12</text>
<text x="65.7" y="168.7">11</text>
<text x="164.8" y="173.2" transform="rotate(-90 164.8 173.2)">1</text>
<text x="378" y="168.7">1</text>
<text x="384.6" y="173.2" transform="rotate(-90 384.6 173.2)">3</text>
<text x="54.3" y="180.1">15</text>
<text x="65.7" y="180.1">14</text>
<text x="386.2" y="200.4">1</text>
<text x="386.2" y="203">2</text>
<text x="326.5" y="208.1">1</text>
<text x="384.6" y="208.8" transform="rotate(-90 384.6 208.8)">2</text>
<text x="300.7" y="213.3" transform="rotate(-90 300.7 213.3)">1</text>
<text x="303.3" y="213.3" transform="rotate(-90 303.3 213.3)">2</text>
<text x="305.8" y="213.3" transform="rotate(-90 305.8 213.3)">3</text>
<text x="326.5" y="210.6">2</text>
<text x="326.5" y="213.1">3</text>
<text x="378" y="211.9">1</text>
<text x="384.6" y="216.4" transform="rotate(-90 384.6 216.4)">3</text>
<text x="319.8" y="227.9" transform="rotate(-90 319.8 227.9)">2</text>
<text x="322.7" y="223.3">1</text>
<text x="322.7" y="225.8">2</text>
<text x="313.2" y="230.9">1</text>
<text x="319.8" y="235.5" transform="rotate(-90 319.8 235.5)">3</text>
</g>
</svg>
